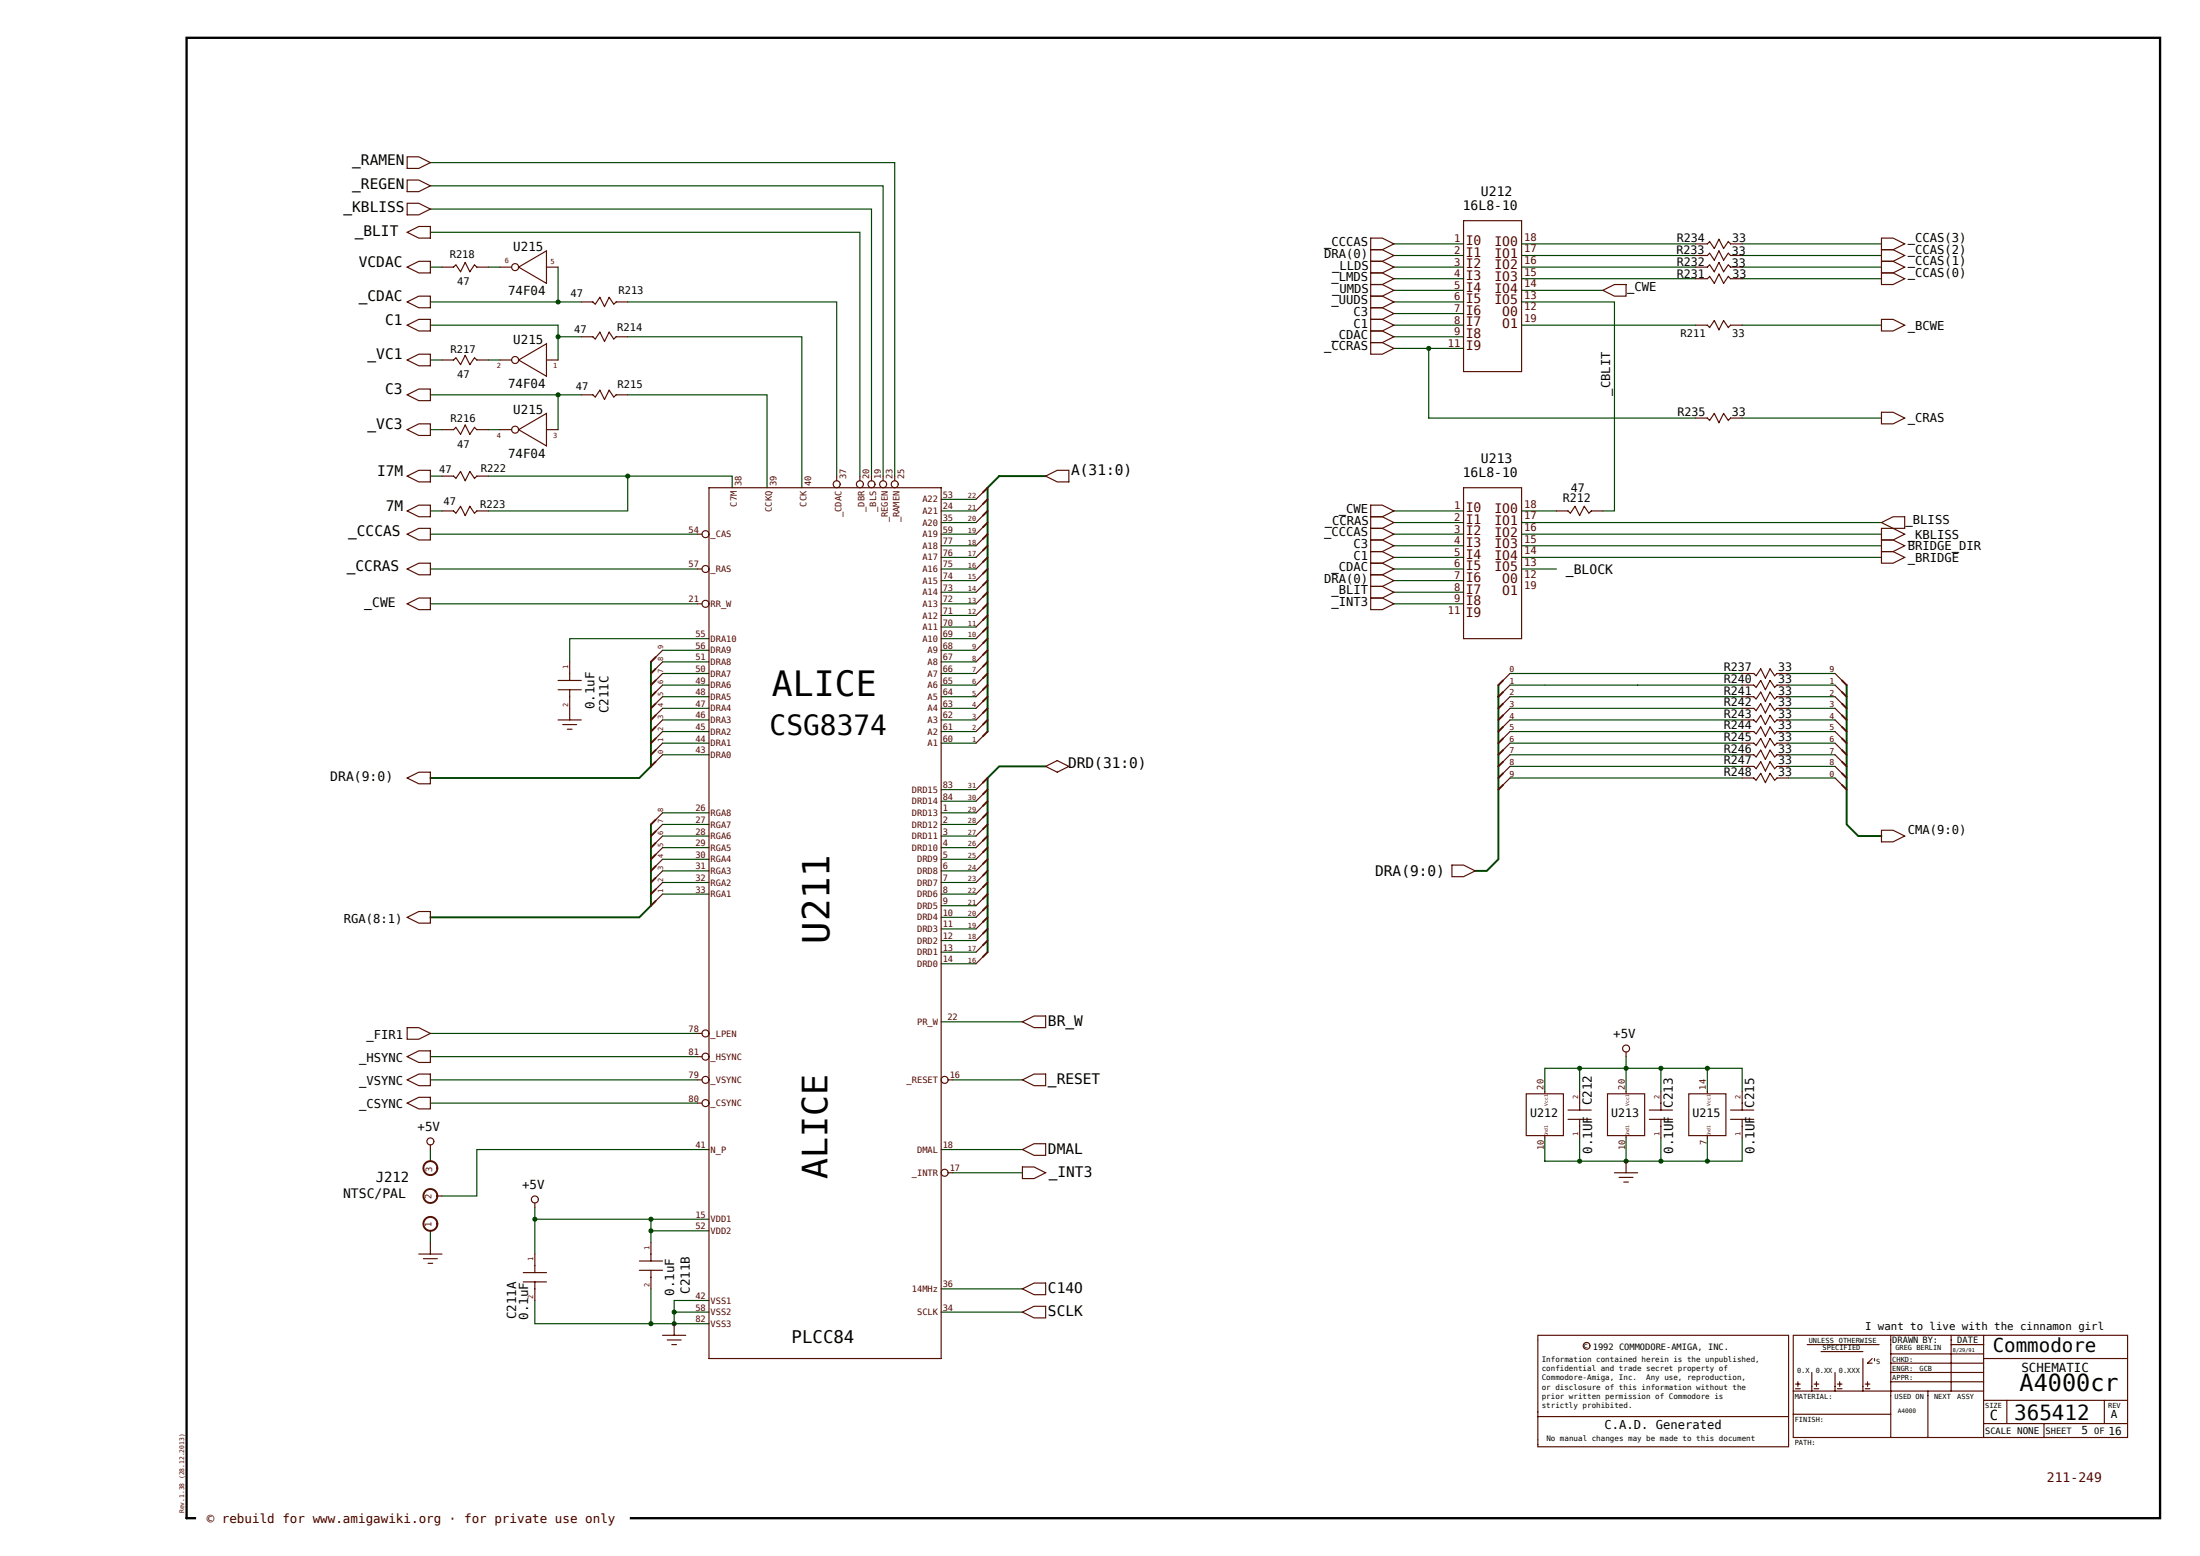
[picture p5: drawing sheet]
<svg xmlns="http://www.w3.org/2000/svg" width="420mm" height="297mm" viewBox="0 0 420 297" stroke-linecap="round" stroke-linejoin="round" font-family="sans-serif">
<path d="M35.6 7.2h376.8v282.6h-376.8z" fill="#fff" stroke="#fff" stroke-width=".19"/>
<path d="M35.6 7.2h376.8v282.6h-376.8z" fill="none" stroke="#000" stroke-width=".44"/>
<g fill="none" stroke="#040" stroke-width=".22">
<path d="M82.2 35.5h86.4v55.4M82.2 31h88.6v59.9M82.2 39.9h84.2v51M82.2 44.3h82v46.6M82.2 51h2.2M82.2 57.6h28.8M93.2 51h2.3M106.5 51v6.6M119.8 57.6h39.9v33.3M266.1 51h13.3M266.1 48.8h13.3M266.1 53.2h13.3"/>
<path d="M266.1 46.6h13.3M266.1 59.9h13.3M266.1 55.4h13.3M266.1 57.6h13.3M290.5 57.6h17.7v39.9h-2.2M290.5 51h33.2M290.5 48.8h33.2M290.5 53.2h33.2M290.5 46.6h33.2M290.5 55.4h15.5M332.6 51h26.6M332.6 48.8h26.6"/>
<path d="M332.6 53.2h26.6M332.6 46.6h26.6M82.2 75.4h24.3v6.6M82.2 62.1h24.3v6.6M82.2 68.7h2.2M93.2 68.7h2.3M106.5 64.3h4.5M106.5 75.4h4.5M119.8 75.4h26.6v17.7M119.8 64.3h33.3v28.8M266.1 64.3h13.3M266.1 66.5h6.7"/>
<path d="M266.1 62.1h13.3M279.4 66.5h-6.6v13.3h50.9M290.5 62.1h33.2M332.6 79.8h26.6M332.6 62.1h26.6M82.2 97.5h2.2M82.2 90.9h2.2M82.2 82h2.2M93.2 90.9h46.6v2.2M93.2 82h2.3M119.8 90.9v6.6h-26.6M179.7 97.5h6.6"/>
<path d="M179.7 99.7h6.6M179.7 95.3h6.6M266.1 97.5h13.3M266.1 99.7h13.3M290.5 97.5h6.6M290.5 99.7h68.7M82.2 108.6h50.9M82.2 102h50.9M82.2 115.3h50.9M179.7 108.6h6.6M179.7 102h6.6M179.7 115.3h6.6"/>
<path d="M179.7 113h6.6M179.7 104.2h6.6M179.7 106.4h6.6M179.7 110.8h6.6M179.7 117.5h6.6M179.7 119.7h6.6M266.1 108.6h13.3M266.1 102h13.3M266.1 115.3h13.3M266.1 113h13.3M266.1 104.2h13.3M266.1 106.4h13.3"/>
<path d="M266.1 110.8h13.3M290.5 108.6h6.6M290.5 102h68.7M290.5 104.2h68.7M290.5 106.4h68.7M126.5 139.6h8.9M126.5 137.4h8.9M126.5 135.2h8.9M126.5 133h8.9M126.5 130.8h8.9M126.5 128.6h8.9M126.5 126.3h8.9"/>
<path d="M126.5 124.1h8.9M135.4 121.9h-26.6v4.4M179.7 139.6h6.6M179.7 137.4h6.6M179.7 135.2h6.6M179.7 133h6.6M179.7 130.8h6.6M179.7 128.6h6.6M179.7 126.3h6.6M179.7 124.1h6.6M179.7 121.9h6.6M288.3 139.6h44.3"/>
<path d="M288.3 137.4h44.3M288.3 135.2h44.3M288.3 133h44.3M288.3 130.8h44.3M288.3 128.6h44.3M341.5 139.6h8.8M341.5 137.4h8.8M341.5 135.2h8.8M341.5 133h8.8M341.5 130.8h8.8M341.5 128.6h8.8M126.5 141.9h8.9"/>
<path d="M126.5 159.6h8.9M126.5 157.4h8.9M126.5 155.1h8.9M126.5 144.1h8.9M179.7 141.9h6.6M179.7 159.6h6.6M179.7 157.4h6.6M179.7 155.1h6.6M179.7 152.9h6.6M179.7 150.7h6.6M288.3 141.9h44.3M288.3 148.5h44.3"/>
<path d="M288.3 146.3h44.3M288.3 144.1h44.3M341.5 141.9h8.8M341.5 148.5h8.8M341.5 146.3h8.8M341.5 144.1h8.8M126.5 170.7h8.9M126.5 168.4h8.9M126.5 166.2h8.9M126.5 164h8.9M126.5 161.8h8.9M179.7 179.5h6.6"/>
<path d="M179.7 177.3h6.6M179.7 175.1h6.6M179.7 172.9h6.6M179.7 170.7h6.6M179.7 168.4h6.6M179.7 166.2h6.6M179.7 164h6.6M179.7 161.8h6.6M82.2 197.3h50.9M179.7 195h15.5M179.7 184h6.6M179.7 181.7h6.6"/>
<path d="M82.2 206.1h50.9M82.2 201.7h50.9M82.2 210.6h50.9M82.2 219.4v2.2M135.4 219.4h-44.4v8.9h-6.6M179.7 219.4h15.5M181.9 206.1h13.3M294.9 208.3v-4.4h6.7v4.4M294.9 217.2v4.4h6.7v-4.4M301.6 203.9h31v4.4M310.4 201.7v6.6M310.4 217.2v4.4"/>
<path d="M317.1 203.9v4.4M317.1 217.2v4.4M325.9 203.9v4.4M325.9 217.2v4.4M332.6 217.2v4.4h-22.2M82.2 234.9v2.2M102.1 230.5v2.2h22.2M102.1 232.7v6.7M135.4 234.9h-11.1v2.2M135.4 232.7h-11.1v2.2M181.9 223.9h13.3M301.6 221.6h8.8"/>
<path d="M102.1 248.2v4.5h22.2M124.3 252.7h11.1M124.3 246v6.7M128.7 250.4h6.7M135.4 248.2h-6.7v4.5M179.7 250.4h15.5M179.7 246h15.5"/>
</g>
<g fill="#040" stroke="#040" stroke-width=".22">
<circle cx="128.7" cy="252.7" r=".37"/>
<circle cx="301.6" cy="203.9" r=".37"/>
<circle cx="317.1" cy="203.9" r=".37"/>
<circle cx="310.4" cy="203.9" r=".37"/>
<circle cx="301.6" cy="221.6" r=".37"/>
<circle cx="310.4" cy="221.6" r=".37"/>
<circle cx="325.9" cy="203.9" r=".37"/>
<circle cx="272.8" cy="66.5" r=".37"/>
<circle cx="317.1" cy="221.6" r=".37"/>
<circle cx="325.9" cy="221.6" r=".37"/>
<circle cx="128.7" cy="250.4" r=".37"/>
<circle cx="124.3" cy="234.9" r=".37"/>
<circle cx="102.1" cy="232.7" r=".37"/>
<circle cx="124.3" cy="252.7" r=".37"/>
<circle cx="119.8" cy="90.9" r=".37"/>
<circle cx="106.5" cy="75.4" r=".37"/>
<circle cx="124.3" cy="232.7" r=".37"/>
<circle cx="106.5" cy="64.3" r=".37"/>
<circle cx="106.5" cy="57.6" r=".37"/>
</g>
<path d="M199.6 90.9h-8.8l-2.3 2.2v46.5M124.3 126.3v20l-2.2 2.2h-39.9M286.1 130.8v33.2l-2.3 2.2h-2.2M352.5 130.8v26.6l2.3 2.2h4.4M124.3 157.4v15.5l-2.2 2.2h-39.9M199.6 146.3h-8.8l-2.3 2.2v33.2" fill="none" stroke="#040" stroke-width=".37"/>
<g fill="none" stroke="#510" stroke-width=".22">
<path d="M135.4 93.1h44.3v166.2h-44.3zM159.7 90.9v.9M164.2 90.9v.9M166.4 90.9v.9M168.6 90.9v.9M170.8 90.9v.9M279.4 93.1h11.1v28.8h-11.1zM77.7 102l2.2-1.1h2.3v2.2h-2.3zM77.7 108.6l2.2-1.1h2.3v2.2h-2.3zM133.1 102h.9M133.1 108.6h.9M133.1 115.3h.9"/>
<path d="M261.7 114.1h2.2l2.2 1.2-2.2 1.1h-2.2zM350.3 128.6l1.4 1.3M199.6 146.3l2.2-1.1 2.3 1.1-2.3 1.1zM77.7 175.1l2.2-1.1h2.3v2.2h-2.3zM77.7 196.1h2.2l2.3 1.2-2.3 1.1h-2.2zM133.1 197.3h.9M195.2 195l2.2-1.1h2.2v2.2h-2.2zM77.7 201.7l2.2-1.1h2.3v2.2h-2.3zM77.7 206.1l2.2-1.1h2.3v2.2h-2.3zM77.7 210.6l2.2-1.2h2.3v2.3h-2.3zM82.2 218.5v.9M133.1 210.6h.9"/>
<path d="M133.1 206.1h.9M133.1 201.7h.9M181 206.1h.9M195.2 219.4l2.2-1.1h2.2v2.2h-2.2zM195.2 206.1l2.2-1.1h2.2v2.2h-2.2zM294.9 208.3v.5M294.9 216.8v.4M79.9 239.4h4.5M82.2 237.1v2.3M83.5 228.3h.9M102.1 239.4v3.5M124.3 237.1v3.6"/>
<path d="M181 223.9h.9M195.2 222.7h2.2l2.2 1.2-2.2 1.1h-2.2zM80.8 240.3h2.7M81.7 241.1h.9M99.9 242.9h4.4M99.9 244.7h4.4M102.1 244.7v3.5M122.1 240.7h4.4M122.1 242.5h4.4M124.3 242.5v3.5M126.5 254.9h4.4M127.4 255.8h2.6"/>
<path d="M128.3 256.7h.8M128.7 252.7v2.2M195.2 250.4l2.2-1.1h2.2v2.3h-2.2zM195.2 246l2.2-1.1h2.2v2.2h-2.2zM342.3 254.9h63.9v19.5h-63.9zM345 256.7h13.7M347.7 258h7.9M355.6 259.3v6.2M357.4 259.3l-.9 .9h.9M357.9 259.3v.5M361 254.9v19.5M361 258.4h17.7"/>
<path d="M372.5 254.9v10.6M372.5 256.7h6.2M378.7 254.9v19.5M378.7 259.3h27.5M293.6 270.4v5.8h47.9v-21.3h-47.9v15.5h47.9M342.3 265.5h36.4M342.3 269.9h18.7M342.8 265.1h.9M342.8 264.2h.9M343.2 263.7v.9M345.9 262v3.5M346.3 265.1h.9"/>
<path d="M346.3 264.2h.9M346.8 263.7v.9M350.3 262v3.5M350.8 265.1h.9M350.8 264.2h.9M351.2 263.7v.9M356.1 265.1h.9M356.1 264.2h.9M356.5 263.7v.9M361 263.7h17.7M361 262h17.7M361 260.2h17.7"/>
<path d="M368.1 265.5v8.9M378.7 271.7h27.5M378.7 267.3h27.5M383.1 267.3v4.4M390.2 271.7v2.7M401.7 267.3v4.4"/>
<circle cx="159.7" cy="92.4" r=".66"/>
<circle cx="164.2" cy="92.4" r=".66"/>
<circle cx="166.4" cy="92.4" r=".66"/>
<circle cx="168.6" cy="92.4" r=".66"/>
<circle cx="170.8" cy="92.4" r=".66"/>
<circle cx="134.7" cy="108.6" r=".66"/>
<circle cx="134.7" cy="102" r=".66"/>
<circle cx="134.7" cy="115.3" r=".66"/>
<circle cx="134.7" cy="197.3" r=".66"/>
<circle cx="82.2" cy="217.9" r=".66"/>
<circle cx="134.7" cy="210.6" r=".66"/>
<circle cx="134.7" cy="206.1" r=".66"/>
<circle cx="134.7" cy="201.7" r=".66"/>
<circle cx="180.3" cy="206.1" r=".66"/>
<circle cx="180.3" cy="223.9" r=".66"/>
<circle cx="302.9" cy="256.9" r=".65"/>
</g>
<g fill="none" stroke="#510" stroke-width=".37">
<path d="M351.7 129.9l.8 .9"/>
<circle cx="82.2" cy="228.3" r="1.33"/>
<circle cx="82.2" cy="233.6" r="1.33"/>
<circle cx="82.2" cy="223" r="1.33"/>
</g>
<path d="M291.4 208.8h7.1v8h-7.1z" fill="#fff" stroke="#510" stroke-width=".22"/>
<g fill="none" stroke="#510" stroke-width=".22">
<path d="M77.7 38.8h2.2l2.3 1.1-2.3 1.1h-2.2zM77.7 34.4h2.2l2.3 1.1-2.3 1.1h-2.2zM77.7 29.9h2.2l2.3 1.1-2.3 1.1h-2.2zM77.7 57.6l2.2-1.1h2.3v2.2h-2.3zM77.7 51l2.2-1.1h2.3v2.2h-2.3zM77.7 44.3l2.2-1.1h2.3v2.2h-2.3zM84.4 51h2.2l.4-.5 .9 1.4 .9-1.8 .9 1.8 .9-1.4 .4 .5h2.2M95.5 51h2.2M99 51l5.3-3.1v6.2zM104.3 51h2.2M111 57.6h2.2l.4 .5 .9-1.4 .9 1.8 .9-1.8 .9 1.4 .4-.5h2.2M261.7 45.4h2.2l2.2 1.2-2.2 1.1h-2.2z"/>
<path d="M261.7 47.7h2.2l2.2 1.1-2.2 1.1h-2.2zM261.7 58.7h2.2l2.2 1.2-2.2 1.1h-2.2zM261.7 56.5h2.2l2.2 1.1-2.2 1.1h-2.2zM261.7 54.3h2.2l2.2 1.1-2.2 1.1h-2.2zM261.7 52.1h2.2l2.2 1.1-2.2 1.1h-2.2zM261.7 49.9h2.2l2.2 1.1-2.2 1.1h-2.2zM279.4 42.1h11.1v28.8h-11.1zM306 55.4l2.2-1.1h2.2v2.2h-2.2zM323.7 46.6h2.2l.5-.5 .9 1.3 .9-1.7 .8 1.7 .9-1.3 .5 .5h2.2M323.7 48.8h2.2l.5-.5 .9 1.4 .9-1.8 .8 1.8 .9-1.4 .5 .5h2.2M323.7 51h2.2l.5-.5 .9 1.4 .9-1.8 .8 1.8 .9-1.4 .5 .5h2.2M323.7 53.2h2.2l.5-.4 .9 1.3 .9-1.8 .8 1.8 .9-1.3 .5 .4h2.2"/>
<path d="M359.2 49.9h2.2l2.2 1.1-2.2 1.1h-2.2zM77.7 75.4l2.2-1.1h2.3v2.2h-2.3zM77.7 68.7l2.2-1.1h2.3v2.2h-2.3zM77.7 62.1l2.2-1.1h2.3v2.2h-2.3zM84.4 68.7h2.2l.4-.4 .9 1.3 .9-1.8 .9 1.8 .9-1.3 .4 .4h2.2M95.5 68.7h2.2M99 68.7l5.3-3.1v6.2zM104.3 68.7h2.2M111 64.3h2.2l.4 .4 .9-1.3 .9 1.8 .9-1.8 .9 1.3 .4-.4h2.2M111 75.4h2.2l.4 .4 .9-1.3 .9 1.8 .9-1.8 .9 1.3 .4-.4h2.2M261.7 65.4h2.2l2.2 1.1-2.2 1.1h-2.2zM261.7 63.2h2.2l2.2 1.1-2.2 1.1h-2.2z"/>
<path d="M261.7 61h2.2l2.2 1.1-2.2 1.1h-2.2zM323.7 79.8h2.2l.5 .4 .9-1.3 .9 1.8 .8-1.8 .9 1.3 .5-.4h2.2M323.7 62.1h2.2l.5 .4 .9-1.3 .9 1.8 .8-1.8 .9 1.3 .5-.4h2.2M359.2 78.7h2.2l2.2 1.1-2.2 1.1h-2.2zM359.2 61h2.2l2.2 1.1-2.2 1.1h-2.2zM77.7 97.5l2.2-1.1h2.3v2.2h-2.3zM77.7 90.9l2.2-1.1h2.3v2.2h-2.3zM77.7 82l2.2-1.1h2.3v2.2h-2.3zM84.4 97.5h2.2l.4 .5 .9-1.4 .9 1.8 .9-1.8 .9 1.4 .4-.5h2.2M84.4 90.9h2.2l.4 .4 .9-1.3 .9 1.8 .9-1.8 .9 1.3 .4-.4h2.2M84.4 82h2.2l.4-.4 .9 1.3 .9-1.8 .9 1.8 .9-1.3 .4 .4h2.2M95.5 82h2.2"/>
<path d="M99 82l5.3-3.1v6.2zM104.3 82h2.2M187.7 94l-1.4 1.3M187.7 96.2l-1.4 1.3M187.7 98.4l-1.4 1.3M199.6 90.9l2.2-1.1h2.3v2.2h-2.3zM261.7 98.6h2.2l2.2 1.1-2.2 1.2h-2.2zM261.7 96.4h2.2l2.2 1.1-2.2 1.1h-2.2zM297.1 97.5h2.3l.4 .5 .9-1.4 .9 1.8 .9-1.8 .8 1.4 .5-.5h2.2M359.2 99.7l2.2-1.1h2.2v2.3h-2.2zM77.7 115.3l2.2-1.2h2.3v2.3h-2.3zM187.7 100.6l-1.4 1.4"/>
<path d="M187.7 102.8l-1.4 1.4M187.7 105.1l-1.4 1.3M187.7 107.3l-1.4 1.3M187.7 109.5l-1.4 1.3M187.7 111.7l-1.4 1.3M187.7 113.9l-1.4 1.4M187.7 116.1l-1.4 1.4M187.7 118.4l-1.4 1.3M261.7 109.7h2.2l2.2 1.1-2.2 1.1h-2.2zM261.7 107.5h2.2l2.2 1.1-2.2 1.1h-2.2zM261.7 105.3h2.2l2.2 1.1-2.2 1.1h-2.2zM261.7 103.1h2.2l2.2 1.1-2.2 1.1h-2.2z"/>
<path d="M261.7 100.9h2.2l2.2 1.1-2.2 1.1h-2.2zM261.7 111.9h2.2l2.2 1.1-2.2 1.1h-2.2zM359.2 100.9h2.2l2.2 1.1-2.2 1.1h-2.2zM106.5 129.9h4.5M106.5 131.7h4.5M106.5 137.4h4.5M107.4 138.3h2.7M108.3 139.2h.9M108.8 126.3v3.6M108.8 131.7v5.7M126.5 124.1l-1.3 1.4M126.5 126.3l-1.3 1.4"/>
<path d="M126.5 128.6l-1.3 1.3M126.5 130.8l-1.3 1.3M126.5 133l-1.3 1.3M126.5 135.2l-1.3 1.3M126.5 137.4l-1.3 1.3M126.5 139.6l-1.3 1.4M187.7 120.6l-1.4 1.3M187.7 122.8l-1.4 1.3M187.7 125l-1.4 1.3M187.7 127.2l-1.4 1.4M187.7 129.4l-1.4 1.4M187.7 131.7l-1.4 1.3"/>
<path d="M187.7 133.9l-1.4 1.3M187.7 136.1l-1.4 1.3M187.7 138.3l-1.4 1.3M288.3 128.6l-1.4 1.3M288.3 139.6l-1.4 1.4M288.3 137.4l-1.4 1.3M288.3 135.2l-1.4 1.3M288.3 133l-1.4 1.3M288.3 130.8l-1.4 1.3M332.6 128.6h2.2l.5 .4 .8-1.3 .9 1.7 .9-1.7 .9 1.3 .4-.4h2.3M332.6 130.8h2.2l.5 .4 .8-1.3 .9 1.8 .9-1.8 .9 1.3 .4-.4h2.3M332.6 133h2.2l.5 .4 .8-1.3 .9 1.8 .9-1.8 .9 1.3 .4-.4h2.3"/>
<path d="M332.6 139.6h2.2l.5 .5 .8-1.4 .9 1.8 .9-1.8 .9 1.4 .4-.5h2.3M332.6 135.2h2.2l.5 .4 .8-1.3 .9 1.8 .9-1.8 .9 1.3 .4-.4h2.3M332.6 137.4h2.2l.5 .5 .8-1.4 .9 1.8 .9-1.8 .9 1.4 .4-.5h2.3M77.7 148.5l2.2-1.1h2.3v2.2h-2.3zM126.5 144.1l-1.3 1.3M126.5 141.9l-1.3 1.3M126.5 155.1l-1.3 1.4M126.5 157.4l-1.3 1.3M126.5 159.6l-1.3 1.3M187.7 140.5l-1.4 1.4M187.7 149.4l-1.4 1.3M187.7 151.6l-1.4 1.3"/>
<path d="M187.7 153.8l-1.4 1.3M187.7 156l-1.4 1.4M187.7 158.3l-1.4 1.3M288.3 148.5l-1.4 1.3M288.3 146.3l-1.4 1.3M288.3 144.1l-1.4 1.3M288.3 141.9l-1.4 1.3M332.6 146.3h2.2l.5 .4 .8-1.3 .9 1.8 .9-1.8 .9 1.3 .4-.4h2.3M332.6 144.1h2.2l.5 .4 .8-1.3 .9 1.8 .9-1.8 .9 1.3 .4-.4h2.3M332.6 141.9h2.2l.5 .4 .8-1.3 .9 1.7 .9-1.7 .9 1.3 .4-.4h2.3M332.6 148.5h2.2l.5 .4 .8-1.3 .9 1.8 .9-1.8 .9 1.3 .4-.4h2.3M126.5 161.8l-1.3 1.3"/>
<path d="M126.5 164l-1.3 1.3M126.5 166.2l-1.3 1.4M126.5 168.4l-1.3 1.4M126.5 170.7l-1.3 1.3M187.7 160.5l-1.4 1.3M187.7 162.7l-1.4 1.3M187.7 164.9l-1.4 1.3M187.7 167.1l-1.4 1.3M187.7 169.3l-1.4 1.4M187.7 171.5l-1.4 1.4M187.7 173.8l-1.4 1.3M187.7 176l-1.4 1.3"/>
<path d="M187.7 178.2l-1.4 1.3M277.2 165.1h2.2l2.2 1.1-2.2 1.1h-2.2zM187.7 180.4l-1.4 1.3M187.7 182.6l-1.4 1.4M299.4 213.7h4.4M299.4 211.9h4.4M301.6 208.3v3.6M301.6 213.7v3.5M310.4 200.8v.9M310.4 208.3v.5M310.4 216.8v.4M102.1 229.6v.9"/>
<path d="M308.2 223.9h4.4M309.1 224.7h2.7M310 225.6h.9M310.4 221.6v2.3"/>
<circle cx="98.3" cy="51" r=".66"/>
<circle cx="98.3" cy="68.7" r=".66"/>
<circle cx="98.3" cy="82" r=".66"/>
<circle cx="310.4" cy="200.1" r=".66"/>
<circle cx="102.1" cy="228.9" r=".66"/>
</g>
<g fill="none" stroke="#510" stroke-width=".37">
<path d="M188.5 93.1l-.8 .9M188.5 95.3l-.8 .9M188.5 97.5l-.8 .9M188.5 99.7l-.8 .9M188.5 102l-.8 .8M188.5 104.2l-.8 .9M188.5 106.4l-.8 .9M188.5 108.6l-.8 .9M188.5 110.8l-.8 .9M188.5 113l-.8 .9M188.5 115.3l-.8 .8M188.5 117.5l-.8 .9"/>
<path d="M188.5 119.7l-.8 .9M125.2 125.5l-.9 .8M125.2 127.7l-.9 .9M125.2 129.9l-.9 .9M125.2 132.1l-.9 .9M125.2 134.3l-.9 .9M125.2 136.5l-.9 .9M125.2 138.7l-.9 .9M188.5 121.9l-.8 .9M188.5 124.1l-.8 .9M188.5 126.3l-.8 .9M188.5 128.6l-.8 .8"/>
<path d="M188.5 130.8l-.8 .9M188.5 133l-.8 .9M188.5 135.2l-.8 .9M188.5 137.4l-.8 .9M188.5 139.6l-.8 .9M286.9 129.9l-.8 .9M286.9 138.7l-.8 .9M286.9 136.5l-.8 .9M286.9 134.3l-.8 .9M286.9 132.1l-.8 .9M125.2 145.4l-.9 .9M125.2 141l-.9 .9"/>
<path d="M125.2 143.2l-.9 .9M125.2 156.5l-.9 .9M125.2 158.7l-.9 .9M188.5 148.5l-.8 .9M188.5 150.7l-.8 .9M188.5 152.9l-.8 .9M188.5 155.1l-.8 .9M188.5 157.4l-.8 .9M188.5 159.6l-.8 .9M286.9 149.8l-.8 .9M286.9 147.6l-.8 .9M286.9 145.4l-.8 .9"/>
<path d="M286.9 143.2l-.8 .9M286.9 141l-.8 .9M125.2 163.1l-.9 .9M125.2 165.3l-.9 .9M125.2 167.6l-.9 .8M125.2 160.9l-.9 .9M125.2 169.8l-.9 .9M125.2 172l-.9 .9M188.5 161.8l-.8 .9M188.5 164l-.8 .9M188.5 166.2l-.8 .9M188.5 168.4l-.8 .9"/>
<path d="M188.5 170.7l-.8 .8M188.5 172.9l-.8 .9M188.5 175.1l-.8 .9M188.5 177.3l-.8 .9M188.5 179.5l-.8 .9M188.5 181.7l-.8 .9"/>
</g>
<path d="M306.9 208.8h7.1v8h-7.1z" fill="#fff" stroke="#510" stroke-width=".22"/>
<path d="M314.9 213.7h4.4M314.9 211.9h4.4M317.1 208.3v3.6M317.1 213.7v3.5M325.9 208.3v.5M325.9 216.8v.4" fill="none" stroke="#510" stroke-width=".22"/>
<path d="M322.4 208.8h7.1v8h-7.1z" fill="#fff" stroke="#510" stroke-width=".22"/>
<g fill="none" stroke="#510" stroke-width=".22">
<path d="M359.2 45.4h2.2l2.2 1.2-2.2 1.1h-2.2zM359.2 47.7h2.2l2.2 1.1-2.2 1.1h-2.2zM359.2 52.1h2.2l2.2 1.1-2.2 1.1h-2.2zM359.2 105.3h2.2l2.2 1.1-2.2 1.1h-2.2zM359.2 103.1h2.2l2.2 1.1-2.2 1.1h-2.2zM350.3 139.6l1.4 1.4M350.3 137.4l1.4 1.3M350.3 135.2l1.4 1.3M350.3 133l1.4 1.3M350.3 130.8l1.4 1.3M350.3 148.5l1.4 1.3M350.3 146.3l1.4 1.3"/>
<path d="M350.3 144.1l1.4 1.3M350.3 141.9l1.4 1.3M359.2 158.5h2.2l2.2 1.1-2.2 1.1h-2.2zM330.4 213.7h4.4M330.4 211.9h4.4M332.6 208.3v3.6M332.6 213.7v3.5"/>
</g>
<path d="M351.7 138.7l.8 .9M351.7 136.5l.8 .9M351.7 134.3l.8 .9M351.7 132.1l.8 .9M351.7 149.8l.8 .9M351.7 147.6l.8 .9M351.7 145.4l.8 .9M351.7 143.2l.8 .9M351.7 141l.8 .9" fill="none" stroke="#510" stroke-width=".37"/>
<path d="M37.5 288.2h82.6v2.9h-82.6z" fill="#fff" stroke="#fff" stroke-width=".19"/>
<text font-size="7.1" x="158.3" y="180.1" transform="rotate(-90 158.3 180.1)">U211</text>
<g font-size="6.6">
<text x="147.4" y="132.8">ALICE</text>
<text x="158" y="225.1" transform="rotate(-90 158 225.1)">ALICE</text>
</g>
<text font-size="5.3" x="146.9" y="140.2">CSG8374</text>
<text font-size="4.5" x="385.6" y="265.5">A4000cr</text>
<text font-size="4" x="384.5" y="271">365412</text>
<text font-size="3.7" x="380.4" y="258.1">Commodore</text>
<text font-size="3.3" x="151.1" y="256.4">PLCC84</text>
<g font-size="2.8">
<text x="67.2" y="31.6">_RAMEN</text>
<text x="67.2" y="36">_REGEN</text>
<text x="65.6" y="40.4">_KBLISS</text>
<text x="67.7" y="45">_BLIT</text>
<text x="68.5" y="50.9">VCDAC</text>
<text x="68.5" y="57.5">_CDAC</text>
<text x="73.5" y="62">C1</text>
<text x="70.2" y="68.6">_VC1</text>
<text x="73.5" y="75.3">C3</text>
<text x="70.2" y="81.9">_VC3</text>
<text x="72" y="90.8">I7M</text>
<text x="204.5" y="90.6">A(31:0)</text>
<text x="73.7" y="97.5">7M</text>
<text x="66.5" y="102.3">_CCCAS</text>
<text x="66.2" y="108.9">_CCRAS</text>
<text x="203.9" y="146.5">DRD(31:0)</text>
<text x="262.5" y="167.1">DRA(9:0)</text>
<text x="200.1" y="195.9">BR_W</text>
<text x="200.1" y="206.9">_RESET</text>
<text x="200.1" y="220.2">DMAL</text>
<text x="200.2" y="224.7">_INT3</text>
<text x="200.1" y="251.3">SCLK</text>
<text x="200.1" y="246.8">C14O</text>
</g>
<g font-size="2.7">
<text x="71.7" y="225.7">J212</text>
<text x="379.9" y="271">C</text>
</g>
<g font-size="2.5">
<text x="279.3" y="40.2">16L8-10</text>
<text x="282.7" y="37.5">U212</text>
<text x="282.7" y="88.4">U213</text>
<text x="279.3" y="91.1">16L8-10</text>
<text x="298.9" y="109.5">_BLOCK</text>
<text x="69.5" y="115.9">_CWE</text>
<text x="63.1" y="149.1">DRA(9:0)</text>
<text x="65.5" y="228.7">NTSC/PAL</text>
</g>
<g font-size="2.5" fill="#500">
<text x="279.8" y="46.8">I0</text>
<text x="285.3" y="47">IO0</text>
<text x="279.8" y="49">I1</text>
<text x="279.8" y="53.4">I3</text>
<text x="279.8" y="51.2">I2</text>
<text x="285.3" y="49.2">IO1</text>
<text x="285.3" y="51.4">IO2</text>
<text x="285.3" y="53.6">IO3</text>
<text x="279.8" y="57.9">I5</text>
<text x="279.8" y="55.7">I4</text>
<text x="285.3" y="58.1">IO5</text>
<text x="285.3" y="55.9">IO4</text>
<text x="279.8" y="62.3">I7</text>
<text x="279.8" y="64.5">I8</text>
<text x="279.8" y="60.1">I6</text>
<text x="286.8" y="60.3">O0</text>
<text x="286.8" y="62.5">O1</text>
<text x="279.8" y="66.7">I9</text>
<text x="279.8" y="97.8">I0</text>
<text x="279.8" y="100">I1</text>
<text x="285.3" y="98">IO0</text>
<text x="285.3" y="100.2">IO1</text>
<text x="279.8" y="102.2">I2</text>
<text x="279.8" y="104.4">I3</text>
<text x="279.8" y="106.6">I4</text>
<text x="285.3" y="104.6">IO3</text>
<text x="285.3" y="106.8">IO4</text>
<text x="285.3" y="102.4">IO2</text>
<text x="279.8" y="108.9">I5</text>
<text x="279.8" y="111.1">I6</text>
<text x="279.8" y="113.3">I7</text>
<text x="285.3" y="109.1">IO5</text>
<text x="286.8" y="111.3">O0</text>
<text x="286.8" y="113.5">O1</text>
<text x="279.8" y="115.5">I8</text>
<text x="279.8" y="117.7">I9</text>
<text x="390.8" y="282.8">211-249</text>
</g>
<g font-size="2.4">
<text x="98" y="48">U215</text>
<text x="97" y="56.4">74F04</text>
<text x="98" y="65.7">U215</text>
<text x="97" y="74.1">74F04</text>
<text x="98" y="79">U215</text>
<text x="97" y="87.4">74F04</text>
<text x="113.5" y="135.4" transform="rotate(-90 113.5 135.4)">0.1uF</text>
<text x="116.2" y="136.2" transform="rotate(-90 116.2 136.2)">C211C</text>
<text x="308" y="198.1">+5V</text>
<text x="79.7" y="215.9">+5V</text>
<text x="303.9" y="211" transform="rotate(-90 303.9 211)">C212</text>
<text x="303.9" y="220.2" transform="rotate(-90 303.9 220.2)">0.1UF</text>
<text x="319.4" y="220.2" transform="rotate(-90 319.4 220.2)">0.1UF C213</text>
<text x="335" y="220.2" transform="rotate(-90 335 220.2)">0.1UF C215</text>
<text x="99.7" y="227">+5V</text>
<text x="98.5" y="251.8" transform="rotate(-90 98.5 251.8)">C211A</text>
<text x="100.8" y="251.9" transform="rotate(-90 100.8 251.9)">0.1uF</text>
<text x="128.7" y="247.3" transform="rotate(-90 128.7 247.3)">0.1uF</text>
<text x="131.7" y="247" transform="rotate(-90 131.7 247)">C211B</text>
<text x="385.9" y="261.8">SCHEMATIC</text>
</g>
<text font-size="2.4" fill="#300" x="39.5" y="290.7">© rebuild for www.amigawiki.org · for private use only</text>
<g font-size="2.3">
<text x="252.8" y="46.9">_CCCAS</text>
<text x="364.2" y="46.2">_CCAS(3)</text>
<text x="252.8" y="49.2">DRA(0)</text>
<text x="254.2" y="53.6">_LMDS</text>
<text x="254.3" y="51.5">_LLDS</text>
<text x="364.2" y="48.4">_CCAS(2)</text>
<text x="364.2" y="52.9">_CCAS(0)</text>
<text x="364.2" y="50.6">_CCAS(1)</text>
<text x="254.2" y="58">_UUDS</text>
<text x="254.3" y="55.9">_UMDS</text>
<text x="310.6" y="55.6">_CWE</text>
<text x="254.2" y="64.7">_CDAC</text>
<text x="258.4" y="60.2">C3</text>
<text x="258.4" y="62.5">C1</text>
<text x="364.2" y="62.9">_BCWE</text>
<text x="252.8" y="66.9">_CCRAS</text>
<text x="307.4" y="75.5" transform="rotate(-90 307.4 75.5)">_CBLIT</text>
<text x="364.2" y="80.6">_CRAS</text>
<text x="252.9" y="100.2">_CCRAS</text>
<text x="255.6" y="97.9">_CWE</text>
<text x="363.8" y="99.9">_BLISS</text>
<text x="252.8" y="102.3">_CCCAS</text>
<text x="258.4" y="106.9">C1</text>
<text x="258.4" y="104.6">C3</text>
<text x="364.2" y="105">BRIDGE_DIR</text>
<text x="364.2" y="102.8">_KBLISS</text>
<text x="364.2" y="107.2">_BRIDGE</text>
<text x="252.8" y="111.2">DRA(0)</text>
<text x="254.2" y="109">_CDAC</text>
<text x="254.2" y="113.4">_BLIT</text>
<text x="254.2" y="115.6">_INT3</text>
<text x="364.2" y="159.2">CMA(9:0)</text>
<text x="65.6" y="176.1">RGA(8:1)</text>
<text x="68.6" y="202.7">_HSYNC</text>
<text x="70" y="198.2">_FIR1</text>
<text x="68.6" y="207.1">_VSYNC</text>
<text x="68.6" y="211.5">_CSYNC</text>
<text x="306.3" y="272.8">C.A.D. Generated</text>
</g>
<g font-size="2.2">
<text x="320.1" y="46.2">R234</text>
<text x="330.7" y="46.2">33</text>
<text x="320.1" y="48.6">R233</text>
<text x="320.1" y="53">R231</text>
<text x="320.1" y="50.8">R232</text>
<text x="330.6" y="48.6">33</text>
<text x="330.6" y="50.9">33</text>
<text x="330.7" y="53">33</text>
<text x="320.3" y="79.4">R235</text>
<text x="330.6" y="79.4">33</text>
<text x="298.4" y="95.8">R212</text>
<text x="299.9" y="93.8">47</text>
<text x="329.1" y="128.1">R237</text>
<text x="329.1" y="130.4">R240</text>
<text x="339.5" y="128.1">33</text>
<text x="339.5" y="130.4">33</text>
<text x="329.1" y="132.6">R241</text>
<text x="329.1" y="134.8">R242</text>
<text x="329.1" y="137">R243</text>
<text x="339.5" y="132.6">33</text>
<text x="339.5" y="134.8">33</text>
<text x="339.5" y="137">33</text>
<text x="329.1" y="143.7">R246</text>
<text x="329.1" y="141.4">R245</text>
<text x="329.1" y="139.2">R244</text>
<text x="339.5" y="143.7">33</text>
<text x="339.5" y="141.4">33</text>
<text x="339.5" y="139.2">33</text>
<text x="329.1" y="145.9">R247</text>
<text x="329.1" y="148.1">R248</text>
<text x="339.5" y="145.9">33</text>
<text x="339.5" y="148.1">33</text>
<text x="292.1" y="213.2">U212</text>
<text x="307.6" y="213.2">U213</text>
<text x="323.1" y="213.2">U215</text>
</g>
<g font-size="2.1">
<text x="356" y="253.8">I want to live with the cinnamon girl</text>
<text x="397.4" y="273.8">5</text>
<text x="402.5" y="273.8">16</text>
<text x="403" y="270.7">A</text>
</g>
<g font-size="2" fill="#500">
<text x="277.6" y="46.3">1</text>
<text x="291" y="46">18</text>
<text x="277.6" y="48.5">2</text>
<text x="277.6" y="52.9">4</text>
<text x="277.6" y="50.7">3</text>
<text x="291" y="48.2">17</text>
<text x="291" y="50.4">16</text>
<text x="291" y="52.6">15</text>
<text x="277.6" y="57.3">6</text>
<text x="277.6" y="55.1">5</text>
<text x="277.6" y="59.6">7</text>
<text x="291" y="59.3">12</text>
<text x="291" y="57">13</text>
<text x="291" y="54.8">14</text>
<text x="277.6" y="61.8">8</text>
<text x="277.6" y="64">9</text>
<text x="291" y="61.5">19</text>
<text x="276.4" y="66.2">11</text>
<text x="277.6" y="97.2">1</text>
<text x="277.6" y="99.4">2</text>
<text x="277.6" y="101.7">3</text>
<text x="291" y="96.9">18</text>
<text x="291" y="99.2">17</text>
<text x="291" y="101.4">16</text>
<text x="277.6" y="103.9">4</text>
<text x="277.6" y="106.1">5</text>
<text x="291" y="103.6">15</text>
<text x="291" y="105.8">14</text>
<text x="277.6" y="108.3">6</text>
<text x="277.6" y="110.5">7</text>
<text x="277.6" y="112.7">8</text>
<text x="291" y="108">13</text>
<text x="291" y="110.2">12</text>
<text x="291" y="112.5">19</text>
<text x="276.4" y="117.2">11</text>
<text x="277.6" y="115">9</text>
</g>
<g font-size="2">
<text x="85.9" y="49.3">R218</text>
<text x="87.3" y="54.5">47</text>
<text x="108.9" y="56.7">47</text>
<text x="118.1" y="56.2">R213</text>
<text x="109.6" y="63.5">47</text>
<text x="117.8" y="63.2">R214</text>
<text x="320.8" y="64.3">R211</text>
<text x="330.7" y="64.4">33</text>
<text x="86" y="67.3">R217</text>
<text x="87.3" y="72.2">47</text>
<text x="109.9" y="74.5">47</text>
<text x="117.9" y="74.1">R215</text>
<text x="86" y="80.5">R216</text>
<text x="87.3" y="85.5">47</text>
<text x="83.8" y="90.3">47</text>
<text x="91.8" y="90.1">R222</text>
<text x="84.7" y="96.5">47</text>
<text x="91.7" y="96.9">R223</text>
</g>
<g font-size="1.7" fill="#500">
<text x="141.6" y="92.8" transform="rotate(-90 141.6 92.8)">38</text>
<text x="148.2" y="92.8" transform="rotate(-90 148.2 92.8)">39</text>
<text x="154.9" y="92.8" transform="rotate(-90 154.9 92.8)">40</text>
<text x="161.5" y="91.5" transform="rotate(-90 161.5 91.5)">37</text>
<text x="165.9" y="91.5" transform="rotate(-90 165.9 91.5)">20</text>
<text x="168.2" y="91.5" transform="rotate(-90 168.2 91.5)">19</text>
<text x="170.4" y="91.5" transform="rotate(-90 170.4 91.5)">23</text>
<text x="172.6" y="91.5" transform="rotate(-90 172.6 91.5)">25</text>
<text x="176.1" y="95.9">A22</text>
<text x="180" y="95">53</text>
<text x="131.4" y="101.7">54</text>
<text x="140.7" y="96.7" transform="rotate(-90 140.7 96.7)">C7M</text>
<text x="147.3" y="97.7" transform="rotate(-90 147.3 97.7)">CCKQ</text>
<text x="154" y="96.7" transform="rotate(-90 154 96.7)">CCK</text>
<text x="160.6" y="98.7" transform="rotate(-90 160.6 98.7)">_CDAC</text>
<text x="165.1" y="97.7" transform="rotate(-90 165.1 97.7)">_DBR</text>
<text x="167.3" y="97.7" transform="rotate(-90 167.3 97.7)">_BLS</text>
<text x="169.5" y="99.7" transform="rotate(-90 169.5 99.7)">_REGEN</text>
<text x="171.7" y="99.7" transform="rotate(-90 171.7 99.7)">_RAMEN</text>
<text x="176.1" y="100.3">A20</text>
<text x="176.1" y="98.1">A21</text>
<text x="180" y="99.4">35</text>
<text x="180" y="101.7">59</text>
<text x="180" y="97.2">24</text>
<text x="135.6" y="102.6">_CAS</text>
<text x="176.1" y="102.6">A19</text>
<text x="176.1" y="107">A17</text>
<text x="176.1" y="104.8">A18</text>
<text x="180" y="106.1">76</text>
<text x="180" y="103.9">77</text>
<text x="131.4" y="108.3">57</text>
<text x="135.6" y="109.2">_RAS</text>
<text x="176.1" y="113.6">A14</text>
<text x="176.1" y="111.4">A15</text>
<text x="176.1" y="109.2">A16</text>
<text x="180" y="112.7">73</text>
<text x="180" y="110.5">74</text>
<text x="180" y="108.3">75</text>
<text x="131.4" y="115">21</text>
<text x="135.6" y="115.8">RR_W</text>
<text x="176.1" y="118.1">A12</text>
<text x="176.1" y="115.8">A13</text>
<text x="180" y="119.4">70</text>
<text x="180" y="117.2">71</text>
<text x="180" y="115">72</text>
<text x="132.8" y="121.6">55</text>
<text x="132.8" y="123.8">56</text>
<text x="135.6" y="122.5">DRA10</text>
<text x="135.6" y="124.7">DRA9</text>
<text x="176.1" y="122.5">A10</text>
<text x="176.1" y="120.3">A11</text>
<text x="177.1" y="124.7">A9</text>
<text x="180" y="123.8">68</text>
<text x="180" y="121.6">69</text>
<text x="132.8" y="130.5">49</text>
<text x="132.8" y="128.3">50</text>
<text x="132.8" y="126">51</text>
<text x="135.6" y="131.4">DRA6</text>
<text x="135.6" y="129.1">DRA7</text>
<text x="135.6" y="126.9">DRA8</text>
<text x="177.1" y="131.4">A6</text>
<text x="177.1" y="129.1">A7</text>
<text x="177.1" y="126.9">A8</text>
<text x="180" y="130.5">65</text>
<text x="180" y="128.3">66</text>
<text x="180" y="126">67</text>
<text x="132.8" y="137.1">46</text>
<text x="132.8" y="134.9">47</text>
<text x="132.8" y="132.7">48</text>
<text x="135.6" y="135.8">DRA4</text>
<text x="135.6" y="133.6">DRA5</text>
<text x="177.1" y="135.8">A4</text>
<text x="177.1" y="133.6">A5</text>
<text x="180" y="137.1">62</text>
<text x="180" y="134.9">63</text>
<text x="180" y="132.7">64</text>
<text x="132.8" y="143.8">43</text>
<text x="132.8" y="141.6">44</text>
<text x="132.8" y="139.3">45</text>
<text x="135.6" y="142.4">DRA1</text>
<text x="135.6" y="140.2">DRA2</text>
<text x="135.6" y="138">DRA3</text>
<text x="177.1" y="142.4">A1</text>
<text x="177.1" y="140.2">A2</text>
<text x="177.1" y="138">A3</text>
<text x="180" y="141.6">60</text>
<text x="180" y="139.3">61</text>
<text x="135.6" y="144.7">DRA0</text>
<text x="132.8" y="154.9">26</text>
<text x="135.6" y="155.7">RGA8</text>
<text x="174.1" y="151.3">DRD15</text>
<text x="174.1" y="153.5">DRD14</text>
<text x="174.1" y="155.7">DRD13</text>
<text x="180" y="150.4">83</text>
<text x="180" y="152.6">84</text>
<text x="180" y="154.9">1</text>
<text x="132.8" y="161.5">29</text>
<text x="132.8" y="159.3">28</text>
<text x="132.8" y="157.1">27</text>
<text x="135.6" y="160.2">RGA6</text>
<text x="135.6" y="158">RGA7</text>
<text x="174.1" y="158">DRD12</text>
<text x="174.1" y="160.2">DRD11</text>
<text x="180" y="157.1">2</text>
<text x="180" y="159.3">3</text>
<text x="180" y="161.5">4</text>
<text x="132.8" y="165.9">31</text>
<text x="132.8" y="163.7">30</text>
<text x="135.6" y="166.8">RGA3</text>
<text x="135.6" y="164.6">RGA4</text>
<text x="135.6" y="162.4">RGA5</text>
<text x="174.1" y="162.4">DRD10</text>
<text x="175.1" y="164.6">DRD9</text>
<text x="175.1" y="166.8">DRD8</text>
<text x="180" y="163.7">5</text>
<text x="180" y="165.9">6</text>
<text x="132.8" y="170.4">33</text>
<text x="132.8" y="168.2">32</text>
<text x="135.6" y="171.3">RGA1</text>
<text x="135.6" y="169">RGA2</text>
<text x="175.1" y="169">DRD7</text>
<text x="175.1" y="171.3">DRD6</text>
<text x="175.1" y="173.5">DRD5</text>
<text x="180" y="168.2">7</text>
<text x="180" y="170.4">8</text>
<text x="180" y="172.6">9</text>
<text x="175.1" y="175.7">DRD4</text>
<text x="175.1" y="177.9">DRD3</text>
<text x="180" y="174.8">10</text>
<text x="180" y="177">11</text>
<text x="180" y="179.2">12</text>
<text x="175.1" y="180.1">DRD2</text>
<text x="175.1" y="182.3">DRD1</text>
<text x="175.1" y="184.6">DRD0</text>
<text x="180" y="181.4">13</text>
<text x="180" y="183.7">14</text>
<text x="131.4" y="197">78</text>
<text x="135.6" y="197.8">_LPEN</text>
<text x="175.1" y="195.6">PR_W</text>
<text x="180.9" y="194.7">22</text>
<text x="131.4" y="201.4">81</text>
<text x="135.6" y="202.3">_HSYNC</text>
<text x="131.4" y="205.8">79</text>
<text x="135.6" y="206.7">_VSYNC</text>
<text x="173.1" y="206.7">_RESET</text>
<text x="181.3" y="205.8">16</text>
<text x="294.7" y="208" transform="rotate(-90 294.7 208)">20</text>
<text x="310.2" y="208" transform="rotate(-90 310.2 208)">20</text>
<text x="325.7" y="208" transform="rotate(-90 325.7 208)">14</text>
<text x="131.4" y="210.3">80</text>
<text x="135.6" y="211.1">_CSYNC</text>
<text x="132.8" y="219.1">41</text>
<text x="135.6" y="220">N_P</text>
<text x="175.1" y="220">DMAL</text>
<text x="180" y="219.1">18</text>
<text x="294.7" y="219.5" transform="rotate(-90 294.7 219.5)">10</text>
<text x="310.2" y="219.5" transform="rotate(-90 310.2 219.5)">10</text>
<text x="325.8" y="218.5" transform="rotate(-90 325.8 218.5)">7</text>
<text x="82.5" y="223.6" transform="rotate(-90 82.5 223.6)">3</text>
<text x="174.1" y="224.4">_INTR</text>
<text x="181.3" y="223.6">17</text>
<text x="82.4" y="228.9" transform="rotate(-90 82.4 228.9)">2</text>
<text x="132.8" y="232.4">15</text>
<text x="135.6" y="233.3">VDD1</text>
<text x="82.4" y="234.2" transform="rotate(-90 82.4 234.2)">1</text>
<text x="132.8" y="234.6">52</text>
<text x="135.6" y="235.5">VDD2</text>
<text x="180" y="245.7">36</text>
<text x="132.8" y="250.2">58</text>
<text x="132.8" y="247.9">42</text>
<text x="135.6" y="251">VSS2</text>
<text x="135.6" y="248.8">VSS1</text>
<text x="174.1" y="246.6">14MHz</text>
<text x="175.1" y="251">SCLK</text>
<text x="180" y="250.2">34</text>
<text x="132.8" y="252.4">82</text>
<text x="135.6" y="253.3">VSS3</text>
</g>
<g font-size="1.7">
<text x="304.1" y="257.7">1992 COMMODORE-AMIGA, INC.</text>
<text x="361.3" y="256.4">DRAWN BY:</text>
<text x="373.7" y="256.4">DATE</text>
<text x="379" y="273.6">SCALE NONE</text>
<text x="390.5" y="273.6">SHEET</text>
<text x="399.8" y="273.6">OF</text>
</g>
<g font-size="1.6" fill="#500">
<text x="288.2" y="130.5">1</text>
<text x="288.2" y="128.3">0</text>
<text x="349.3" y="128.3">9</text>
<text x="349.3" y="130.5">1</text>
<text x="288.2" y="137.2">4</text>
<text x="288.2" y="134.9">3</text>
<text x="288.2" y="132.7">2</text>
<text x="349.3" y="137.2">4</text>
<text x="349.3" y="135">3</text>
<text x="349.3" y="132.8">2</text>
<text x="288.2" y="143.8">7</text>
<text x="288.2" y="141.6">6</text>
<text x="288.2" y="139.4">5</text>
<text x="349.3" y="143.8">7</text>
<text x="349.3" y="141.6">6</text>
<text x="349.3" y="139.4">5</text>
<text x="288.2" y="148.2">9</text>
<text x="288.2" y="146">8</text>
<text x="349.3" y="148.3">0</text>
<text x="349.3" y="146.1">8</text>
</g>
<g font-size="1.4">
<text x="302.3" y="257.2">c</text>
<text x="294.3" y="259.9">Information contained herein is the unpublished,</text>
<text x="294.3" y="261.7">confidential and trade secret property of</text>
<text x="294.3" y="263.4">Commodore-Amiga, Inc.</text>
<text x="314.3" y="263.4">Any use, reproduction,</text>
<text x="294.3" y="265.2">or disclosure of this information without the</text>
<text x="294.3" y="267">prior written permission of Commodore is</text>
<text x="294.3" y="268.8">strictly prohibited.</text>
<text x="295.2" y="275">No manual changes may be made to this document</text>
</g>
<g font-size="1.3" fill="#500">
<text x="96.4" y="50.3">6</text>
<text x="105.1" y="50.4">5</text>
<text x="94.9" y="70.3">2</text>
<text x="105.6" y="70.3">1</text>
<text x="94.9" y="83.6">4</text>
<text x="105.6" y="83.6">3</text>
<text x="184.8" y="95.1">22</text>
<text x="184.8" y="97.3">21</text>
<text x="184.8" y="99.5">20</text>
<text x="184.8" y="101.7">19</text>
<text x="184.8" y="104">18</text>
<text x="184.8" y="106.2">17</text>
<text x="184.8" y="108.4">16</text>
<text x="184.8" y="110.6">15</text>
<text x="184.8" y="112.8">14</text>
<text x="184.8" y="115">13</text>
<text x="184.8" y="117.2">12</text>
<text x="184.8" y="119.5">11</text>
<text x="126.6" y="123.9" transform="rotate(-90 126.6 123.9)">9</text>
<text x="184.8" y="121.7">10</text>
<text x="185.6" y="123.9">9</text>
<text x="108.5" y="127.7" transform="rotate(-90 108.5 127.7)">1</text>
<text x="126.6" y="130.6" transform="rotate(-90 126.6 130.6)">6</text>
<text x="126.6" y="128.4" transform="rotate(-90 126.6 128.4)">7</text>
<text x="126.6" y="126.2" transform="rotate(-90 126.6 126.2)">8</text>
<text x="185.6" y="126.1">8</text>
<text x="185.6" y="128.3">7</text>
<text x="185.6" y="130.5">6</text>
<text x="108.5" y="134.9" transform="rotate(-90 108.5 134.9)">2</text>
<text x="126.6" y="137.2" transform="rotate(-90 126.6 137.2)">3</text>
<text x="126.6" y="135" transform="rotate(-90 126.6 135)">4</text>
<text x="126.6" y="132.8" transform="rotate(-90 126.6 132.8)">5</text>
<text x="185.6" y="132.8">5</text>
<text x="185.6" y="135">4</text>
<text x="185.6" y="137.2">3</text>
<text x="126.6" y="143.9" transform="rotate(-90 126.6 143.9)">0</text>
<text x="126.6" y="141.7" transform="rotate(-90 126.6 141.7)">1</text>
<text x="126.6" y="139.5" transform="rotate(-90 126.6 139.5)">2</text>
<text x="185.6" y="139.4">2</text>
<text x="185.6" y="141.6">1</text>
<text x="126.6" y="155" transform="rotate(-90 126.6 155)">8</text>
<text x="184.8" y="150.5">31</text>
<text x="184.8" y="152.7">30</text>
<text x="184.8" y="154.9">29</text>
<text x="126.6" y="161.6" transform="rotate(-90 126.6 161.6)">5</text>
<text x="126.6" y="159.4" transform="rotate(-90 126.6 159.4)">6</text>
<text x="126.6" y="157.2" transform="rotate(-90 126.6 157.2)">7</text>
<text x="184.8" y="157.1">28</text>
<text x="184.8" y="159.4">27</text>
<text x="184.8" y="161.6">26</text>
<text x="126.6" y="166" transform="rotate(-90 126.6 166)">3</text>
<text x="126.6" y="163.8" transform="rotate(-90 126.6 163.8)">4</text>
<text x="184.8" y="163.8">25</text>
<text x="184.8" y="166">24</text>
<text x="126.6" y="170.5" transform="rotate(-90 126.6 170.5)">1</text>
<text x="126.6" y="168.3" transform="rotate(-90 126.6 168.3)">2</text>
<text x="184.8" y="168.2">23</text>
<text x="184.8" y="170.4">22</text>
<text x="184.8" y="172.7">21</text>
<text x="184.8" y="174.9">20</text>
<text x="184.8" y="177.1">19</text>
<text x="184.8" y="179.3">18</text>
<text x="184.8" y="181.5">17</text>
<text x="184.8" y="183.7">16</text>
<text x="301.3" y="209.7" transform="rotate(-90 301.3 209.7)">2</text>
<text x="316.8" y="209.7" transform="rotate(-90 316.8 209.7)">2</text>
<text x="332.3" y="209.7" transform="rotate(-90 332.3 209.7)">2</text>
<text x="301.3" y="216.9" transform="rotate(-90 301.3 216.9)">1</text>
<text x="316.8" y="216.9" transform="rotate(-90 316.8 216.9)">1</text>
<text x="332.3" y="216.9" transform="rotate(-90 332.3 216.9)">1</text>
<text x="124" y="238.5" transform="rotate(-90 124 238.5)">1</text>
<text x="101.8" y="240.8" transform="rotate(-90 101.8 240.8)">1</text>
<text x="124" y="245.7" transform="rotate(-90 124 245.7)">2</text>
<text x="101.8" y="247.9" transform="rotate(-90 101.8 247.9)">2</text>
</g>
<g font-size="1.3">
<text x="345.3" y="256.4">UNLESS</text>
<text x="348" y="257.7">SPECIFIED</text>
<text x="351.1" y="256.4">OTHERWISE</text>
<text x="361.8" y="257.7">GREG BERLIN</text>
<text x="343.1" y="262.1">0.X</text>
<text x="346.6" y="262.1">0.XX</text>
<text x="351.1" y="262.1">0.XXX</text>
<text x="358.2" y="260.3">S</text>
<text x="361.3" y="259.9">CHKD:</text>
<text x="361.3" y="261.7">ENGR:</text>
<text x="361.3" y="263.4">APPR:</text>
<text x="366.5" y="261.7">GCB</text>
<text x="342.6" y="267">MATERIAL:</text>
<text x="361.7" y="267">USED ON</text>
<text x="369.2" y="267">NEXT</text>
<text x="373.7" y="267">ASSY</text>
<text x="379" y="268.8">SIZE</text>
<text x="402.5" y="268.8">REV</text>
<text x="342.6" y="275.9">PATH:</text>
<text x="342.6" y="271.4">FINISH:</text>
</g>
<text font-size="1.2" x="362.3" y="269.7">A4000</text>
<text font-size="1.2" fill="#300" x="35.1" y="288.8" transform="rotate(-90 35.1 288.8)">Rev.1.38 (28.12.2013)</text>
<text font-size="1" x="372.8" y="258.1">8/29/91</text>
<g font-size=".9" fill="#500">
<text x="295.5" y="211.1" transform="rotate(-90 295.5 211.1)">Vcc1</text>
<text x="311" y="211.1" transform="rotate(-90 311 211.1)">Vcc1</text>
<text x="326.5" y="211.1" transform="rotate(-90 326.5 211.1)">Vcc1</text>
<text x="295.5" y="216.9" transform="rotate(-90 295.5 216.9)">Gnd1</text>
<text x="311" y="216.9" transform="rotate(-90 311 216.9)">Gnd1</text>
<text x="326.5" y="216.9" transform="rotate(-90 326.5 216.9)">Gnd1</text>
</g>
</svg>
